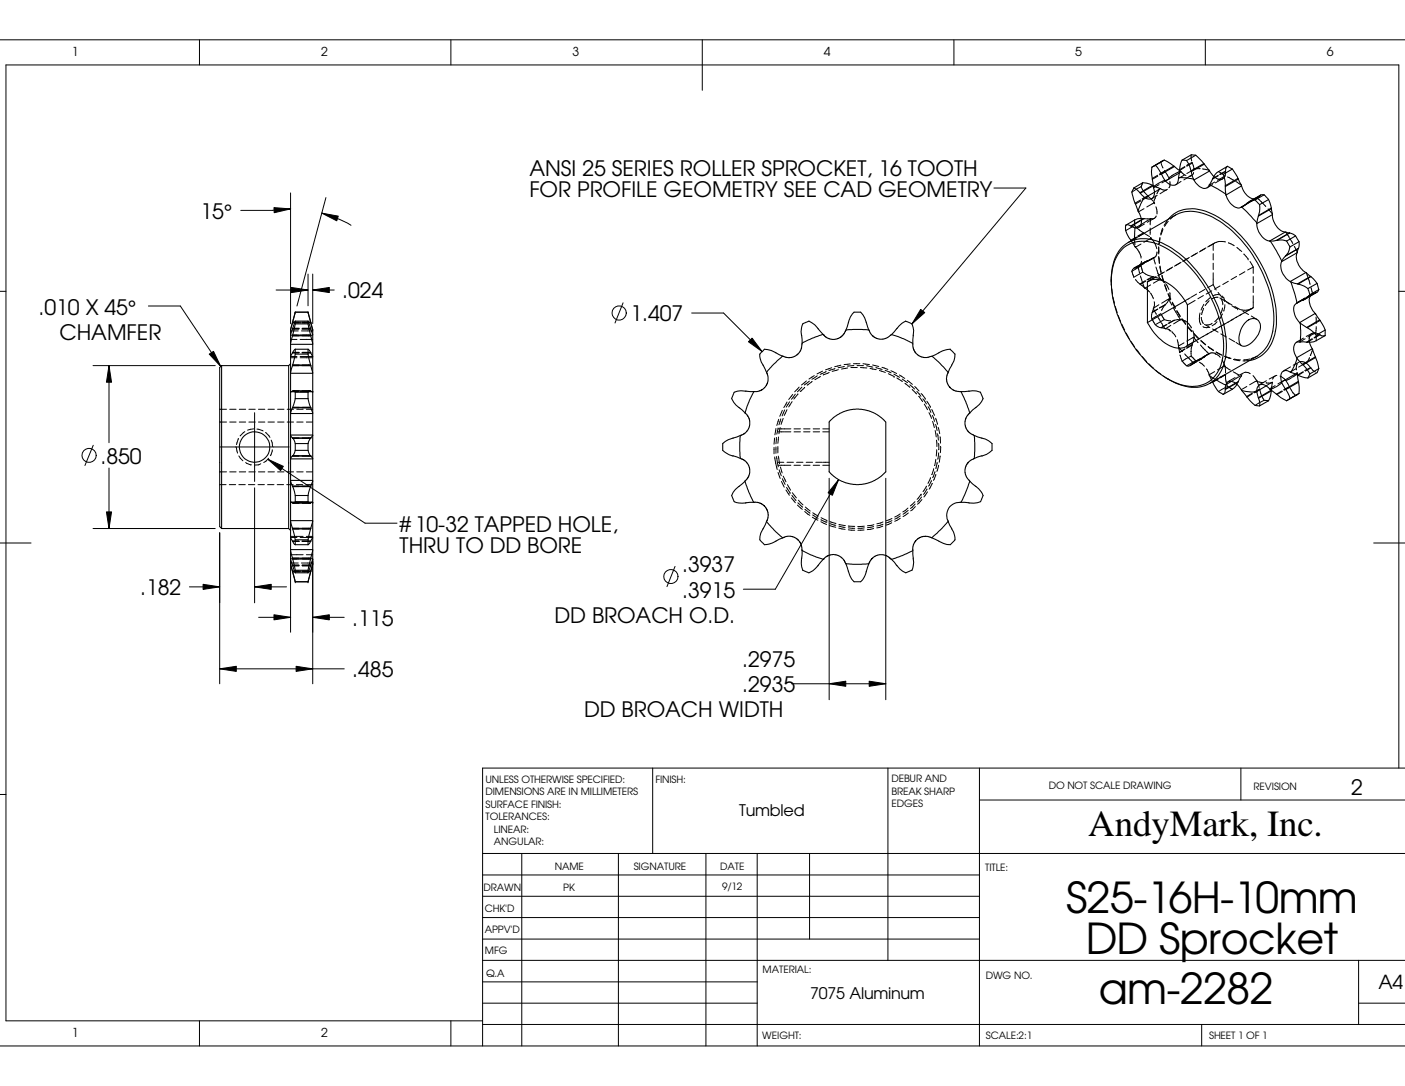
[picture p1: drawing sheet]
<svg xmlns="http://www.w3.org/2000/svg" width="279mm" height="216mm" viewBox="0 0 279 216" stroke-linecap="round" stroke-linejoin="round" font-family="sans-serif">
<g fill="none" stroke="#000" stroke-width=".2">
<path d="M-.1 7.9h279.5M39.7 7.9v5M89.7 7.9v5M139.7 7.9v10M189.7 7.9v5M239.7 7.9v5M57.8 38.4v25.9M64.8 39.3l-5.7 21.5M197.7 37.4h6.3l-22.6 27M226.8 39.8l-1.1 .6M226.9 37.1l.6 1.1 .8 .7M226.9 37.1l-1.8 1.1"/>
<path d="M226.9 39.9l-1.1 .7M227.2 36.3l-.3 .8M228.3 38.9l-1.2 .6M228.3 38.9l.1 .2M228.4 39.1l.9 .9M228.4 39.1l-1.2 .6M229.5 37l1.2 .5M229.8 38.9l-.3 1.4M230.1 38.8l-1 .7M230.2 34.8l-1 .7M230.3 35l-1.1 .6M230.5 36.7l-1.1 .6"/>
<path d="M230.7 37.5h.1M230.7 37.5l-.7 1M230.8 37.5l-1.2 .7M230.8 37.5l.5 .3h.7M230.8 32.2l-1.7 1M230.8 32.2l.5 1.2M231.2 32l-.4 .2M231.6 33.9l.1 .3M231.6 34l-1.1 .6M231.7 34.2l.7 1M231.7 34.2l-1.1 .6M232.2 37.6l-1.5 .9"/>
<path d="M232.6 36.1l.1 .1a1.13 1.13 0 0 1-.2 1.1M233.5 34.6l-1 .7v.3l-1.4 .8M234.7 34l1.1 .9M234.7 34l-1.1 .6M234.9 34.2l-.4 .2M234.9 36.1l-1.1 .6M235.5 34.8l-1.1 .7M235.6 33.2l-1 .7 .1 .1M235.6 33.1l-1 .6M236.9 30.8l.1 1.2M236.9 34.9l-1.5 .9M237.1 32.4l.3 1.1"/>
<path d="M237.1 32.4l-1.1 .7M237.1 32.4l-.1-.1-1 .6M237.4 34.3a.86 .86 0 0 1-.9 .8M237.4 33.5h1.3M237.4 33.5v.2l-1.4 .8M239.1 33.6l1.3 .2M241.1 36.7l-1.1 .6M241.4 35.1l1.1 .5M241.6 36.2l-1.1 .6M242.2 35l-1.1 .6M242.3 34.8l-1.1 .7M242.5 35.6h.1"/>
<path d="M243.1 35.6h-.6M243.1 35.6l-1.4 .8M243.5 35.1l-1.4 .8M243.5 35.1l-.4 .5M243.7 34l-1.1 .6M243.7 34l-.2 1.1M243.7 34.1l-1.1 .6M244.1 33.1l-.3 .4-.1 .5M244.1 35.2l1.1 .6M245.2 35.8h.1M245.7 36.1l1.1 .7M249 39.8l-1.1 .7"/>
<path d="M249 39.8l-1 .6M249.6 39.5l-.2 .1M249.9 39.5l-.4 .1M249.9 39.4l.5 .3 1.3 1.4M249.9 39.4l-1.1 .6M249.9 39.4l-.6 .1M250.5 38.9l-1.2 .7M250.7 38.8l-.4 .4-3.5 2M-.1 57.9h1.3M54.5 41.3l3.3 .2-3.3 .8zM54.9 57.7h6.4M57.8 41.5l-3.6 .3h-6.3"/>
<path d="M58 57.1l3.3 .6-3.3 .5zM61.3 54.5v6.3M62.2 57.7l3.3-.6v1.1zM62.2 54.5v9.8M62.2 57.7h4.3M64 42.4l3.3 .6-.3 .9zM64 42.4a24.7 24.7 0 0 1 5.8 2.4M221 55.6v1.3M221 57.2l.2 1.3M221.3 59.1l.3 1.2M225 47.9l.8 1.2M225.1 53.9l.4 1.2 1.7-1"/>
<path d="M225.1 53.9l1.8-1 .3 1.2M225.6 43.7v1.1M225.6 47.5l.1 1.2M225.6 44.8l1.1 1 .8 .6M225.6 44.8l-1.7 1M225.7 53.3l-.5 .3-.1 .3M225.7 53.3h.1M225.8 49.1l.9 1.2 .2 1M225.8 55.5l.9 1M226 47.1l-1.1 .7M226.1 47.2l-1.1 .7M226.3 53l.3 1.3"/>
<path d="M226.3 53l-.5 .3M226.6 52.7l-1.1 .6M226.7 56.5h.1M226.8 54.9l.8 2.3M226.8 56.5l.8 .7M226.8 52.6l-1.1 .7M226.9 52.6l-1.1 .7M226.9 48.5l-1.1 .6M226.9 43.4h.5M227 51.9a1.19 1.19 0 0 1-.7 1.1M227.2 54.1l1.1 .6 .9 .3M227.3 52.3l-.1 .2"/>
<path d="M227.4 52.3l-.3 .1M227.4 43.4l.1 .1M227.4 46.3l-1.1 .6M227.4 43.4l-.4 .3M227.5 52.3l-1.3 .8M227.5 52.3l-.3 .1M227.5 41.5l-1.1 .6M227.5 43.5h1.3M227.5 46.4l1.1 .6M227.5 46.4l-1.1 .6M227.5 43.5l-.5 .3M227.6 57.2l.1 .1"/>
<path d="M227.6 44.5l-1.1 .7M227.6 52.3l-1.1 .7M227.7 57.3l.9 .8M227.8 52l-.5 .3M227.8 55.8l-1.1 .7M227.8 52l-1.2 .6M227.9 55.9l-1.1 .6M228.3 51.8l-.9 .5M228.4 51.8l-.9 .5M228.4 51.8l-.6 .2M228.7 45.3v1.3M228.8 58.3l.6 1.1"/>
<path d="M228.8 43.5h.1M228.8 43.5l-.1 1.2M228.8 47.2l.1 .2M228.8 56.6l-1.1 .7M228.9 47.4l.7 .8 .4 1.2M228.9 43.5l-2 1.2M228.9 47.4l-1.4 .8M229.1 51.4l-1.1 .6M229.2 55h.2M229.2 55l-1.1 .6M229.2 51.4l-1.4 .8M229.4 55l1.1 .4"/>
<path d="M229.4 55l-1.2 .6M229.4 51.3l-1 .5M229.4 51.3l.3 1.2M229.5 40.3l.1 .2M229.5 40.3l-1.5 .8M229.5 60l.1 .7-.2 .6M229.5 51.2l-.1 .1M229.6 43.4l-.7 .1M229.6 43.4l-1.5 .8M229.7 55.1l-1.1 .6M229.9 41.1l.2 1.2M229.9 53.1l.9 2.4"/>
<path d="M229.9 55l-1.5 .8M229.9 42.9l-.3 .5M230.1 42.3h.1M230.1 50.1l-.2 .8-1 .6M230.4 51l.1 1.2M230.4 49.1v1.4M230.5 51.4v1M230.5 48.4h.1M230.5 48.4v.2M230.6 53l.3 1.3M230.7 52.9l.2 1.2M230.7 47.2l-.2 1.2"/>
<path d="M230.7 47.4l-.2 1M230.8 55.5h.1M230.8 55.5l.9 .8M230.8 55.5l-1.4 .8M231.1 54.7l.3 1.4M231.1 54.9l.1 .6M231.2 45.4l-.4 1.2M231.3 45.6l-.5 1.1M231.6 54.1l-1.3 .7M231.6 56.6l.4 1.1M231.6 56.7l.4 1.2M231.9 56.5l.6 1.1"/>
<path d="M232.2 43.7l-.7 1.1M232.3 58.3l.5 1.2M232.3 58.5l.5 1.1M232.3 44l-.7 1M232.5 59.6l-.8 1M232.5 59.6l.5 1.1M232.5 59.4v.2M232.5 59.4l-1.5 .9M232.6 58.2l.1 .8-.2 .4M232.7 43.5h.1M233 53.3l-1.1 .6M233.2 53.1l-1.1 .6"/>
<path d="M233.8 42.8l-1 .7M234.7 52.3l-1.1 .6M234.9 52.2l-1.1 .6M236.3 51.4l-1.1 .6M236.5 51.2l-1.1 .6M236.7 59.2l-1 .6M237.7 59.7l-1.6 .9M238 58.5l-1.1 .6M238.2 50.2l-1.3 .8M239.3 58.8l-1.1 .6M239.6 49.4l-1.1 .7M239.6 57.5l-1.1 .7"/>
<path d="M239.8 49.3l-1.1 .6M240.5 59.8l-.9 .9M240.7 59.1l-.9 .9M241 57.8l-1.1 .7M241.3 48.5l-1.1 .6M241.3 56.6l-1.1 .6M241.3 48.5v1.3M241.3 50.4v1.3M241.3 52.3v1.3M241.3 54.2v2.4M241.3 56.6l.6 1.1M241.5 48.3l-1.1 .7"/>
<path d="M242.2 59.1h-.6l-.6 .3M242.2 58.2l.8 .9M242.4 48l-1.1 .5M242.4 48l1.3 .1M242.4 58.6l-1.2 .2M242.6 59.2l1 .7M242.6 56.9l-1.1 .6M242.8 59.4l.3 .7 .1 .5M243 58.8l.4 .4 .1 .7M243 59.1l.1 .1M243.5 59.6l.4 .4M243.9 60l.6 .5"/>
<path d="M243.9 60l1.1 .6M244.3 55.9l-1.1 .7M244.3 48.3l1.1 .6M245.9 54.9l-1.1 .7M246 49.2l.9 .8M247.4 50.5l.8 1M247.6 54l-1.1 .7M248.2 51.5h.1M248.2 40.3l-1 .7M248.6 52l.6 1.1M249.2 53.1l-1.1 .6M249.2 53.1v1.3"/>
<path d="M249.2 55v1.3M249.2 56.9v1.3M249.2 58.8v2.4M252.2 41.5l.8 1M255.7 46.1l.7 1.1M256.5 47.3l.6 1.1M257.4 49l.6 1.1M259.2 59.4l-1.4 .9M259.5 59.3l-1.4 .8M259.6 59.2l-1.1 .7M259.8 54.3l.4 1M260.1 59.1l-1.1 .6"/>
<path d="M260.2 55.3h.1M260.2 59l-1.1 .7M260.2 55.3l.3 1.3M260.7 57.1l.3 1.3M260.9 58.5l-1.1 .6M260.9 58.5l-.4 .4M261 58.4l-.1 .1M261.2 58.3l-1.4 .8M261.6 58.2l-1.2 .6M261.6 58.2l-.6 .2M261.6 58.2h.1M261.6 58.2l-1.1 .6"/>
<path d="M261.9 58.1l-.3 .1M278.2 57.9h1.2M18.5 72.7h24.3M21.7 72.7l.5 3.3h-1zM21.7 72.7v15.3M29.5 60.8h6.4l8 12.1M41.6 70.4l.9-.6 1.4 3.1zM57.8 77.9h1.5M57.8 70.9h1.3M57.8 66.6h1.7M57.8 71.1h1.3M57.8 67.5h1.3"/>
<path d="M58 65.8h1.3M58.2 72.7h1.2M58.2 77.8h1.3M58.2 70.1h1.2M58.2 65.4h1.2M58.2 64.2h1.7M58.2 66.8h1.2M58.2 70.1h1.3M58.2 65.3h1.3M58.2 64.1h1.7M58.2 72.6h1.3M58.4 77.7h.1"/>
<path d="M59.7 77.9h2.5M59.7 70.9h2.5M59.7 66.6h2.5M59.7 71.1h2.5M59.7 67.5h2.5M59.9 65.8h2M60.1 72.7h1.7M60.1 77.8h1.7M60.1 70.1h1.7M60.1 65.4h1.7M60.1 64.1h1.7M60.1 64.2h1.7"/>
<path d="M60.1 66.8h1.7M60.1 65.3h1.7M60.1 72.6h1.7M123.9 60.2l-1.6 4M137.5 62.2h6.4l7.7 7.7M148.8 67.9l.8-.7 2 2.7zM156.5 79.9l-.6 1.1M157 79.9l-.7 1M157.5 79.8l-.7 1.1M157.6 78.4l-.8 1M158.2 78.4l-.8 1M158.7 78.3l-.8 1"/>
<path d="M158.9 77l-.9 .9M159.5 77l-.9 .9M160 77l-.9 .9M160.4 75.7l-1 .8M161 75.8l-1.1 .7M161.5 75.8l-1 .8M161.9 74.7l-1 .7M162.5 74.7l-1 .7M163.2 74.8l-1.1 .7M163.6 73.8l-1.1 .5M164.3 73.9l-1.2 .5M164.9 74l-1.2 .5"/>
<path d="M165.4 73.1l-1.2 .4M166 73.3l-1.2 .4M166.7 73.5l-1.2 .3M167.2 72.6l-1.2 .3M167.9 72.9l-1.2 .2M168.6 73.2l-1.3 .2M169.1 72.3l-1.2 .2M169.2 73.1h1.3M169.7 72.3h1.3M169.8 72.7l-1.3 .1M170.4 72.7h1.3M171.1 73.1l1.3 .1"/>
<path d="M171.6 72.3l1.3 .2M172.3 72.7l1.3 .3M173 73.2l1.2 .3M173.5 72.6l1.3 .3M174.2 73.1l1.2 .3M174.9 73.7l1.2 .3M175.4 73l1.2 .4M176 73.6l1.2 .5M176.7 74.3l1.1 .5M177.2 73.7l1.1 .6M177.8 74.4l1.1 .6M177.8 74.8h.1"/>
<path d="M178.4 75.1l1.1 .7M178.9 74.5l1 .7M179.4 75.4l1.1 .7M180 76.2l.9 .8M180.4 75.6l1 .8M180.9 76.5l1 .8M181.4 77.4l.9 .9M181.9 76.8l.9 .9M182.3 77.8l.8 1M182.7 78.8l.8 1M183.1 61.5l.8 .6-2.5 2.3zM183.2 78.2l.8 1"/>
<path d="M183.5 79.3l.7 1M184 79.2h.1M184.3 79.8l.7 1M221.8 60.9l.4 1.2M222.4 62.7l.4 1.2M223.1 64.5l.5 1.1M223.9 66.2l.6 1.1M224.9 67.9l.7 1M226 69.4l.7 1M227.2 70.9l.8 1M228 71.9h.1M228.4 72.3l1 .9"/>
<path d="M229.1 63.4l.6 1.1M229.1 62.1l-.1 .8 .1 .5M229.2 62.1l1-.6zM229.4 61.4l.6 1.1M229.4 61.3h.1M229.4 61.4l-.2 .7M229.4 61.3v.1M229.8 73.6l1 .8M230.3 63l.6 1.1M230.5 60.6l-1.1 .7M230.8 62.4l-1.7 1M230.9 62.4l.6 1.1"/>
<path d="M230.9 65.2h.1M231 64.2l.6 1.1M231 65.2l.6 .1M231.4 74.8l1.1 .6M231.5 63.5l-1.8 1.1 .6 .3 .6 .3M231.5 63.5l1.2 .3M231.6 60.7l-1.1 .6M231.6 65.3l.2 .1M231.6 60.7l-.6 1M231.7 60.6l-.1 .1M231.7 60.6l-1.1 .6M231.8 65.4l.7 .2"/>
<path d="M232 64.5l-1.1 .7M232.1 64.5l-1.1 .7M232.5 65.6h.1M232.5 65.6l.4 .2M232.8 64.7l-1 .7M233 66l.8 1M233.1 60.2l.6 1.1M233.1 60.1l.6 1.1M233.3 61.2l.7 1.1M233.4 63.7l-1.1 .6M233.6 63.7h-.2M233.6 63.7l-1.2 .6"/>
<path d="M234 61.7l.7 1.1M234 61.9l.7 1M234.1 62.4l.6 1.1M234.1 67.5l.3 1.3M234.4 69l.8 .9M234.4 68.8v.2M234.4 69l.2 1M234.7 70.6l.4 1.2M234.9 63.5l.7 .3M234.9 63.5l-1.5 .9M234.9 63.5l-1.3 .2M235 63.3l.8 1"/>
<path d="M235.1 63.5l.7 1M235.1 71.8l.8 .9M235.5 68.2l-1.1 .6M235.6 70.4l1.3 1.4 .4 .3h.1M235.6 69.4l-1 .6M235.6 63.8h.1M235.6 69.3l-1 .7M235.7 63.8l.3 .2M236.2 64.9l.8 .9M236.2 65l.8 1M236.2 64.2l.7 1M236.9 70.8l-1.8 1"/>
<path d="M236.9 70.8l.9 .9M237 68.2l-1.1 .7M237.1 68.6l-.2 .6v1.6M237.1 68.6l-1.1 .7M237.1 68.5v.1M237.1 68.5l-1.1 .6M237.2 65.7l.2 1.5M237.4 66.3l.9 .9M237.4 66.4l.9 1M237.4 67l-1.4 .8M237.4 67.2l-.3 1.2M237.4 67.2l.9 .9"/>
<path d="M237.7 72.1l-1.1 .6M237.8 71.7l-1.8 1a.88 .88 0 0 0 1.1-.4l.3-.3M238 71.9l-.6 .2M238 71.8l-1.1 .7M238.5 72l1 .8M238.5 71.4l-1.1 .7M238.6 67.3l-2.5 1.4M238.6 62.2a3.3 3.3 0 0 0 .2 2.3M238.7 68.6l1.7 1.7M238.8 67.6l.9 .9M238.8 67.8l1 .8M238.9 63.2l.4 1.1"/>
<path d="M238.9 63.1v.1M238.9 71.4l-1.1 .6M238.9 71.2l-1.4 .9M239 71.3l-1.2 .4M239.2 64.9l.7 .3 .6-.1M239.4 61.3l-.5 1.2M239.4 71l-1.1 .7M239.4 60.5l-.6 1.1M239.5 71l-1.2 .6M239.5 71l-.1 .1M239.5 64.5l1.1 .6M239.9 73.3l.6 1.2"/>
<path d="M240.2 68.9l1.1 .7M240.3 69l1 .7M240.3 66.3l-2.1 1.2M240.4 70.3l-.9 .7M240.5 74.5a1.4 1.4 0 0 0 1.1 .9M240.5 74.5v.1M240.5 70.3h.1M240.5 74.7l.6 1.2M240.5 70.3h-.1M240.6 70.2l-1.5 .9M241 64.3l-.4 .2-.7 .1M241.1 75.9h.1"/>
<path d="M241.1 65.4l1.1 .6M241.6 73.9l-1.1 .6M241.7 70.3h.1M241.7 70.3l-.7-.2-.8 .3M241.7 70.3l1 .7M241.8 70l1.1 .6M241.9 70l.2 .1M241.9 70l1.1 .6M241.9 65.4l-2 1.1M242 64l-1 .8M242.2 75.3l-1.1 .6M242.3 75.4l-1.1 .6"/>
<path d="M242.4 62.9l-.8 1M242.6 75l1.1-.6 .1 1.2 .3 1.2M242.8 66.4l1.1 .6M243 71.5l.5 1.2M243.1 62.4l-.7 1.1M243.1 61.2l-.4 1.2M243.3 61.8h.1M243.5 70.8l1.2 .5M243.5 72.7l.1 .2M243.5 72.7l-1.4 .8M243.6 70.8l1.2 .4M243.6 72.9h.1"/>
<path d="M243.6 60.6l-.2 1.2M243.6 72.9l.1 1.2M243.6 72.9l1.1 .7M243.7 74.5l-1.1 .6M244.1 76.8l1 .6M244.1 76.8l-1.8 1.1M244.3 64l-2.8 1.6M244.4 67.3l1.1 .6M245 60.8l1.1 .6M245.2 63.5l-1.1 .6M245.2 73.9l1.1 .6M245.3 71.5l1.2 .2"/>
<path d="M245.4 71.4l1.3 .1M245.5 60.9l1.1 .7M245.6 75.1l-1.4 .8M245.8 68.1l1 .6M246.1 61.4h.1M246.2 76l-.2 .4M246.2 76l-.4 .2M246.3 75.9l-.1 .1M246.3 75.9l-.6 .3M246.7 61.6h1.3M246.9 74.6l-2 1.2M246.9 74.6l-.6 1.3"/>
<path d="M247 74.4l-.1 .2M247.2 61.9l1.1 .6M247.3 74.1l-1.1 .6M247.4 74l.8 .1 .4 .2M247.9 76.8l-1.1 .7M248.5 71.7l-1.3 .1M248.6 71.4l-1.3 .1M248.8 62.8l1.1 .7M248.9 61.3l-4.1 2.4M249 78.2l-1.1 .6M249 78.3l-1 .7M249.2 74.7l.7 1"/>
<path d="M249.2 61.2l-1.1 .6M249.2 61.2l-1.2 .4M249.9 75.7l.1 .2M249.9 75.7h.1M249.9 75.7l-1.4 .8M250 70.8l-1.2 .5M250 75.9l1.2 .2M250 75.9l.4 1.1M250.5 77.5l.4 1.2 .5 .9M250.5 77.5v-.2l-1.2 .6M250.5 77.5l-1.1 .6M251.4 79.6l-1.8 1"/>
<path d="M251.4 79.6l.9 .1M251.8 76.1l1.2 .1v-.2l-1.2 .7M251.8 75.7l-1.4 .8M253 76.3l-.2 1.3M253.5 74.8l-1.1 .6M253.6 76.7l-1.1 .6M253.9 74.6h-.1a1.02 1.02 0 0 0-.7 .8M254.6 74.8l1 .7M254.9 77.7l-1.1 .7M255 77.8l-1 .6M255.6 75.5h.1M255.6 75.5l-1.5 .8"/>
<path d="M255.6 75.5l.1 .1M255.7 75.6l.6 1.1M256.4 77l-1 .6M256.5 77l.6 1.1 .5 .5M256.5 77l-.1-.1-1.1 .6M256.6 72.9l-1.4 .9M256.8 75.1l-1.1 .5M257.6 78.6l-1.7 1.1M257.7 73.3l-1.1 .7M258 74.3l-.1-.2-.3 .3M258 72.3l-.2 1.2M258 74.3l-1.1 .7"/>
<path d="M258 78.4l-.4 .2M258.3 72l-1.1 .6M258.4 71.9h.7l.6 .3M259.1 73.9l-1.1 .6v-.2M259.2 74l-1.1 .6M259.2 67.2l-1.4 .9M259.5 67.4l-1.1 .6M259.7 72.2h.1M259.7 72.2l-1.5 .8M259.8 72.2l.8 .9M260.4 71.1l-.6 1.1M260.4 68h.1"/>
<path d="M260.5 66.8l-.2 .5 .1 .7M260.6 73.1l-1.1 .6M260.6 73.1l.1 .1M260.7 73.2l.9 .8M260.7 73.2l-1.1 .6M260.9 67.4l-1.1 .6M260.9 66.3l-.4 .4M260.9 66.3l-1.1 .6M261 69.5l-.4 1.2M261.1 67.4l-1.1 .6M261.5 66.2h.2M261.5 66.2l-1.4 .8"/>
<path d="M261.5 66.2l-.6 .1M261.7 66.2l.8 .4M261.7 63v1.3M261.7 64.9v1.3M262.4 66.5l-1.1 .6M262.5 66.6l.3 .2 .7-.1M262.5 66.5l-1.1 .7M18.5 88.5l-1.6 4M21.7 93v12.1M43.7 83.9h1.3M43.7 93.8h1.3M43.7 81.4h1.3"/>
<path d="M43.7 96.4h1.3M43.8 88.9h13.7M45.6 96.4h1.3M45.7 83.9h1.2M45.7 93.8h1.2M45.7 81.4h1.2M47 88.9l.2 1.2M47.4 87.2l-.4 1.2M47.5 96.4h1.3M47.5 90.6l.8 1M47.6 83.9h1.3M47.6 93.8h1.3"/>
<path d="M47.6 81.4h1.3M48.7 85.8l-.9 .9M48.9 91.9l1.1 .5M49.4 96.4h1.3M49.5 83.9h1.3M49.5 93.8h1.3M49.5 81.4h1.3M50.5 85.3l-1.3 .2M50.6 82v13.7M50.6 97v22.8M51.1 85.3l1.2 .4M51.3 96.4h1.3"/>
<path d="M51.4 83.9h1.3M51.4 93.8h1.3M51.4 81.4h1.3M51.9 92.2l-.5 .2-.8 .1M52.8 86l.9 1M53.2 96.4h1.3M53.3 91.3l3 1.4-.5 .9zM53.3 83.9h1.3M53.3 93.8h1.3M53.3 81.4h1.3M53.3 91.3l19.3 12.7h6.4M53.4 91.1l-.9 .8"/>
<path d="M53.9 87.5l.2 .6 .1 .7M54.1 89.4l-.3 1.2M55.1 96.4h1.3M55.2 83.9h1.3M55.2 93.8h1.3M55.2 81.4h1.3M57 96.4h1.3M57.1 83.9h1.3M57.1 93.8h1.3M57.1 81.4h1.3M57.8 99.9h4.4M58.2 99.9h1.2"/>
<path d="M58.2 81.1h1.2M58.2 96.6h1.2M58.2 90.6h1.3M58.2 87.1h1.3M58.2 100h1.3M58.2 81h1.3M58.2 96.7h1.3M58.9 96.4h1.3M59 83.9h1.3M59 93.8h1.3M59 81.4h1.3M60.1 99.9h1.7"/>
<path d="M60.1 81.1h1.7M60.1 96.6h1.7M60.1 90.6h1.7M60.1 87.1h1.7M60.1 100h1.7M60.1 81h1.7M60.1 96.7h1.7M60.8 96.4h1.4M60.9 83.9h1.3M60.9 93.8h1.3M60.9 81.4h1.3M153.9 88.9v1.3"/>
<path d="M154 87.1l-.1 1.2M154.1 90.8l.5 2.5M154.3 85.2l-.2 1.2M154.3 88.9v1.2M154.4 90.8l.4 2M154.4 87l-.1 1.2M154.6 85.9h1.3M154.6 91.9h1.3M154.7 88.8v1.2M154.7 93.9l.5 1.2M154.7 85.1l-.2 1.2M154.7 92.5h2.6"/>
<path d="M154.7 85.3h2.6M154.8 90.7l.2 1.5M154.8 86.9l-.1 1.2M154.9 83.4l-.4 1.2M154.9 93.4l.5 1.2M155.2 85l-.3 1.2M155.2 92.8l.3 1.2M155.3 83.3l-.4 1.2M155.4 95.7l.6 1.2M155.6 81.6l-.5 1.2M155.6 95.2l.5 1.1M155.7 83.2l-.4 1.2"/>
<path d="M155.7 94.7l.6 1.1M156 85.9h1.3M156 81.5l-.5 1.2M156.3 97.4l.7 1.1M156.4 96.9l.7 1.1M156.5 81.4l-.5 1.2M156.5 91.9h1.3M156.6 96.4l.6 1.1M157.1 98h.1M157.4 99l.8 .9M157.5 98.5l.8 1M157.6 98l.8 1"/>
<path d="M157.9 92.5h1.3M157.9 85.9h1.3M157.9 85.3h1.3M158.4 91.9h1.3M158.7 99.9l.9 .9M158.8 99.4l.9 1M159.8 92.5h1.3M159.8 85.9h1.3M159.8 85.3h1.3M160.3 91.9h1.3M161.7 92.5h1.3M161.7 85.9h1.3"/>
<path d="M161.7 85.3h1.3M162.2 91.9h1.3M163.6 92.5h1.3M163.6 85.9h1.3M163.6 91.9h1.3M163.6 85.3h1.3M164.9 95.1v44M166.8 95.4l-1.3 3.1-.8-.5zM166.8 95.4l-12.6 21.7h-6.4M176.1 95.1v44M181.9 99.7l-.9 .9M183.2 98.3h.1"/>
<path d="M183.2 98.3l-.8 1M183.3 98.8l-.8 1M183.3 99.3l-.8 .9M183.8 80.3l.6 1.1M184.2 96.6l-.6 1.1M184.3 97.2l-.7 1.1M184.4 97.8l-.7 1M184.6 80.9l.5 1.1M184.7 82l.6 1.2M185 80.8h.1M185 95l-.5 1.1M185.2 95.5l-.5 1.1"/>
<path d="M185.3 81.4l.5 1.1M185.4 96.1l-.6 1.1M185.4 82.6l.4 1.2M185.5 83.8l.3 1.2M185.7 93.2l-.4 1.2M185.8 82.5h.1M185.9 93.8l-.4 1.2M186 85.6l.2 1.3M186.1 83.1l.3 1.2M186.1 84.4l.3 1.2M186.1 94.4l-.5 1.1M186.1 91.3l-.3 1.2"/>
<path d="M186.2 87.5l.1 1.3M186.3 89.4l-.1 1.3M186.4 91.9l-.3 1.2M186.4 86.2l.2 1.3M186.6 85l.3 1.2M186.6 92.5l-.3 1.2M186.6 90l-.1 1.3M186.6 88.1v1.3M186.9 90.6l-.1 1.3M186.9 86.8l.1 1.3M187 88.7v1.3M0 107.9h6.2"/>
<path d="M18.5 105.1h24.3M21.2 101.8h1l-.5 3.3zM37.7 116.7h6M40.4 116.2l3.3 .5-3.3 .5zM43.7 105.9v30M50.6 116.7l3.3-.5v1zM50.6 116.7h6.4M57.8 106.8h1.3M57.8 111.1h1.3M57.8 106.6h2.5M57.8 110.3h2.5M57.8 111.5v14.2"/>
<path d="M58 111.9h1.3M58.2 105h1.2M58.2 107.6h1.2M58.2 112.4h1.2M58.2 113.5h1.6M58.2 111h1.2M58.2 107.7h1.3M58.2 112.5h1.3M58.2 113.7h1.7M58.2 111.1h1.3M58.2 105.2h1.3M59.7 106.8h2.5"/>
<path d="M59.7 111.1h2.5M59.9 111.9h2M60.1 105h1.7M60.1 107.6h1.7M60.1 112.4h1.7M60.1 113.5h1.7M60.1 113.7h1.7M60.1 111h1.7M60.1 107.7h1.7M60.1 112.5h1.7M60.1 111.1h1.7M60.1 105.2h1.7"/>
<path d="M60.9 106.6h1.3M60.9 110.3h1.3M61.6 100h.1M62.2 111.1v24.8M134.2 112.6l-1.6 4M158.6 100.4l1 .9M160 101.7l1 .7M160.1 101.3l1 .7M160.1 100.8l1 .8M161.5 102.8l1.1 .6M161.6 102.4l1.1 .6M161.6 101.9l1.1 .7"/>
<path d="M163.2 103.7l1.2 .6M163.2 103.3l1.2 .5M163.3 102.9l1.1 .6M164.4 103.5h.1M165 104.5l1.2 .3M165 104.1l1.2 .3M165 103.7l1.2 .4M166.8 105l1.3 .2M166.8 104.6l1.3 .3M166.8 104.3l1.3 .2M168.7 105.3l1.3 .1M168.7 104.9l1.3 .1"/>
<path d="M168.7 104.6h1.3M171.8 105.4h-1.2M171.9 104.9l-1.3 .1M171.9 104.6h-1.3M173.7 105.1l-1.2 .2M173.7 104.7l-1.2 .2M173.8 104.3l-1.3 .2M175.6 104.6l-1.2 .3M175.6 104.2l-1.2 .4M175.6 103.8l-1.2 .3M177.3 103.9l-1.1 .5M177.4 103.5l-1.2 .5"/>
<path d="M177.4 103.1l-1.2 .4M179 103l-1.1 .6M179 102.6l-1.1 .6M179 102.2l-1.1 .6M180.6 101l-1.1 .8M180.6 101.5l-1 .7M180.6 102l-1 .7M182 100.2l-.9 .9M182 100.7l-.9 .9M273.2 107.9h6.2M43.7 133l3.3-.5v1zM43.7 133h24.8"/>
<path d="M51.4 122.7h6.4M54.5 122.2l3.3 .5-3.3 .5zM58.9 132.5l3.3 .5-3.3 .5zM62.2 122.7l3.3-.5v1zM62.2 122.7h6.3M157.4 135.9h18.7M164.9 135.9l3.3-.5v1zM172.8 135.4l3.3 .5-3.3 .5zM-.1 157.9h1.3M129.8 152.7v17M176.6 152.7v38.2M194.8 152.7v55.2"/>
<path d="M194.8 159h84.6M246.8 152.7v6.3M278.2 152.7v-139.8h-277v190h94.8M279.4 152.7h-183.4v55.2M96 169.7h183.4M96 178.2h98.8M96 173.9h98.8M103.8 169.7v38.2M123 169.7v38.2M140.4 169.7v38.2M150.6 169.7v38.2M161 169.7v17"/>
<path d="M96 186.7h98.8M96 182.4h98.8M96 199.4h54.6M96 195.2h54.6M96 190.9h183.4M270.2 199.4h9.2M270.2 190.9v12.8M0 207.9h279.4M39.7 202.9v5M89.7 202.9v5M96 203.7h183.4M239 203.7v4.2"/>
<circle cx="123.1" cy="62.2" r="1.41"/>
<circle cx="17.7" cy="90.5" r="1.4"/>
<circle cx="133.4" cy="114.6" r="1.4"/>
</g>
<g fill="none" stroke="#000" stroke-width=".21">
<path d="M225.5 37.4l-.1 .2a1.27 1.27 0 0 0-.1 1.5l1 2.9M225.5 37.4l1.2 .9M226.7 38.3l.1 .1M226.8 38.4l.8 .8M227.6 39.2l-.7 1.3-.6 1.5M227.6 39.2l.1 .1M229.2 36.8l-1.2-.4-.8-.1-1.7 1.1M229.2 36.8l.2 .1-2.6 1.5M229.2 36.8l-2.5 1.5M229.4 37.2v.1a1.63 1.63 0 0 1-.7 2.3l-.5-.1-.5-.2M229.6 38.2l-1.9 1.1M229.7 32.9l-.5 .3a9.1 9.1 0 0 0 .2 4"/>
<path d="M229.7 32.9l1.2 1.6M230.9 34.5l.1 .1M231 34.6l.6 1.3M231.5 31.8l1.9 1.2M231.5 31.8l-2.1 1.3M231.5 31.8l-1.8 1.1M231.6 35.9l-1.4 .7-.8 .6M231.6 35.9l.2 .1M233.4 33l-2.5 1.5M233.4 33l.2 .1M233.6 33.1l1 .8M233.6 33.1l-2.6 1.5"/>
<path d="M234.4 35.3v.1a1.19 1.19 0 0 1-.6 1.4 1.19 1.19 0 0 1-1.5-.4l-.5-.4M234.4 35.3h1.4l1.5 .3M234.5 34.4l-2.7 1.6M234.6 33.9l-.2 1.4M235.1 31.8l-.3 .7-.2 1.4M235.1 31.8l.9 .1M236 31.9l.6 1.2 .3 .9M236.9 34v.1M236.9 34.1l.4 1.5M237.3 35.6l.1 .2M237.4 35.8a2.44 2.44 0 0 0 2.4 1.6l.4-.2 .3-.5M237.8 30.9l1.6 1.6"/>
<path d="M237.8 30.9l-.9-.1-1.8 1M237.8 30.9l-1.8 1M239.4 32.5l-2.5 1.5M239.4 32.5l.1 .1M239.5 32.6l1 1.4M239.5 32.6l-2.6 1.5M240.5 36.7l3.3 1.9M240.5 34l.9 1.1M240.5 34l-3.1 1.8M242.3 34.1a3.6 3.6 0 0 0-1.5 2.1l-.3 .5M242.3 34.1l.9 .6M243.2 34.7l.4 1.3 .1 .9"/>
<path d="M243.7 37.1l.1 1.5M243.7 36.9v.2M243.8 38.6v.2M243.8 38.8a3.3 3.3 0 0 0 2.6 2.6l.4-.2M245.1 33.6l1.1 1.9M245.1 33.6l-1-.5-1.8 1M245.1 33.6l-1.9 1.1M246.2 35.5l-2.5 1.4M246.2 35.5l.1 .1M246.3 35.6l.6 1.4M246.3 35.6l-2.6 1.5M246.9 37a3.2 3.2 0 0 0 2.4 2.5"/>
<path d="M246.9 37l-3.1 1.8M249.6 39.8a3.2 3.2 0 0 0-2.2 1.1l-.5 .2M249.6 39.8l.9 .9M251.4 38.7l.9 1M251.4 38.7h-.6l-2.4 1.4M251.4 38.7l-1.8 1.1M252.3 39.7l.5 1.7M252.3 39.7l-1.8 1M221 55.9a8.8 8.8 0 0 1 2.8-7.3 6.7 6.7 0 0 1 6.7-.6 21.7 21.7 0 0 1 10.5 10.5 20.5 20.5 0 0 1 2.7 12.8 6.4 6.4 0 0 1-9.3 5.1l-2.2-1.1M223.1 49.6a6.6 6.6 0 0 1 7.6-.9 23.5 23.5 0 0 1 11.8 14.9 14.3 14.3 0 0 1-.1 10 6.1 6.1 0 0 1-7.8 2.8 20.7 20.7 0 0 1-10.6-9.9 20.4 20.4 0 0 1-2.9-12.7 7.8 7.8 0 0 1 2-4.2zM223.9 44.8a3.4 3.4 0 0 0 1.1 3.1M223.9 44.8l.2-.1 .8 .2"/>
<path d="M224.3 48.2l9.5-5.4a7.3 7.3 0 0 1 6.7 .1 23.8 23.8 0 0 1 11.5 13.5 16.3 16.3 0 0 1 .6 11.3 6.5 6.5 0 0 1-2.6 3.1l-9.5 5.4M224.9 44.9l.1 .1M225 45l.7 .3M225.7 45.3l-.1 2.2M225.7 45.3h.1M226.3 42l.1 .1a2.79 2.79 0 0 1 .3 2.9l-.9 .3M226.9 44.7l-1.1 .6M226.9 43.4l-.6 .1-.7 .2-1.7 1.1M227 43.8l-2 1.2M227 43.7l-2.1 1.2M228.2 56a3.7 3.7 0 0 1 4.4 .6 11.3 11.3 0 0 1 3.5 4v8.1a3.7 3.7 0 0 1-4.4-.5 11.6 11.6 0 0 1-3.5-4.1M228.2 56v8.1"/>
<path d="M228.7 55.8l-.5 .2M232.3 43.6a6.2 6.2 0 0 1 6.7-1.8 19.2 19.2 0 0 1 10.1 7.9 23.7 23.7 0 0 1 4.6 15.5 7.3 7.3 0 0 1-4.1 6.2l-1.1 .3M235.7 59.8l-7.5 4.3M246.9 41.1l-.1 .1M246.9 41.1l3 3.2M247.5 40.8l-.7 .4M249.9 44.3v.1M249.9 44.4a3.6 3.6 0 0 0 2.6 3.5M250.2 43l-.3 1.3M250.3 42.8l-.1 .2M250.5 40.7v1.3l-.2 .8M252.5 47.9h.1"/>
<path d="M252.6 47.9l2.3 4M252.8 41.5l.2 1.2M252.8 41.4l-2.5 1.4M252.8 41.5l-2.6 1.5M252.8 41.4v.1M253 42.7a3.6 3.6 0 0 0 2.6 3.4M253 42.7l-3.1 1.7M253.8 47.8l-1.2 .1M253.8 47.8h.2M254 47.8a2.91 2.91 0 0 1 1.9 .1M254.8 52a3.5 3.5 0 0 0 1.8 4M254.9 51.9l-.1 .1"/>
<path d="M255.6 46.1l.8 .2M255.6 46.1l-3.1 1.8M255.6 50.9l-.7 1M255.7 50.8l-.1 .1M255.9 47.9l.6 1.2M256.4 46.3l-2.6 1.5M256.4 46.3h.1M256.5 46.3l1.1 .6M256.5 46.3l-2.5 1.5M256.5 49.1l-.3 1.1-.5 .6M256.6 56h.1M256.7 56l1.2 4.2"/>
<path d="M256.7 56l1.3 .4M257.6 46.9l.7 1.1M257.6 46.9l-1.7 1M257.9 50.2a3.7 3.7 0 0 0 1.8 4M257.9 50.2l-3.1 1.8M258 56.4l.1 .1M258.1 56.5l1.3 .4 .7 .5M258.2 49.4l-.3 .8M258.2 49.4l-2.6 1.5M258.2 49.4l-2.5 1.4M258.2 49.4h.1M258.3 48l-.1 1.4"/>
<path d="M258.3 48l-1.8 1.1M258.5 59.9l-.6 .4M259.7 54.2l.9 .7M259.7 54.2l-3.1 1.8M260.1 57.4l.4 1.2M260.5 58.6a5.5 5.5 0 0 1-2.6 1.6M260.5 58.9a3.4 3.4 0 0 0 1 3.4M260.6 54.9l-2.6 1.5M260.6 54.9l.1 .1M260.7 55l1.2 1.3M260.7 55l-2.6 1.5M261.9 56.3l.4 1.3"/>
<path d="M261.9 56.3l-1.8 1.1M262.3 57.6l-.4 .5-2.3 1.3M262.3 57.6l-1.8 1M44.1 72.7l-.4 .4v31.6l.4 .4M44.1 72.7v32.4M44.1 72.7h13.3M57.4 72.7v32.4M57.8 77.9l.6-.2 .3 .3M57.8 77.9h.1M57.8 74.2v3.7M57.8 74v.2M57.8 68.2v.3"/>
<path d="M57.8 65.6v.2M57.8 77.9h.2M57.8 72.3l-.4 .4M57.8 65.8v2.4M57.8 68.5v5.5M57.8 77.9v4.2M57.8 74.2h4.4M57.8 68.5h4.4M57.8 65.8h.2M58.2 72.7l-.4 1.3M58.2 66.8l-.4 1.4M58.2 64.2l-.4 1.4"/>
<path d="M58.2 72.7h3.6M58.2 64.2h.4M58.2 66.8h3.6M58.2 64.1h.4M58.2 72.6v.1M58.2 72.6h3.6M58.2 66.6v.2M58.2 66.6h3.6M58.2 64.1v.1M58.4 77.7h3.2M58.7 79.2l-.5 1.8M58.7 69.4l-.9 1.4"/>
<path d="M58.7 70.4l-.5 2.2M58.7 63.8l-.9 2.7M58.7 64.4l-.5 2.2M58.7 62.1h.1M58.7 62.1l-.5 2M58.7 62.1l-.9 3.5M58.7 62.1h2.6M58.7 63.8v.6M58.7 69.4v1M58.7 78v1.2M58.7 79.2h2.6M58.7 78h2.6"/>
<path d="M58.7 70.4h2.6M58.7 69.4h2.6M58.7 64.4h2.6M58.7 63.8h2.6M61.3 79.2l.5 1.8M61.3 70.4l.5 2.2M61.3 69.4l.3 .3 .6 1.1M61.3 64.4l.5 2.2M61.3 63.8l.9 2.7M61.3 62.1l.5 2M61.3 62.1h.1M61.3 62.1l.9 3.5"/>
<path d="M61.3 63.8v.6M61.3 69.4v1M61.3 78v1.2M61.3 64.1h.5M61.4 64.2h.4M61.8 72.6v.1M61.8 66.6v.2M61.8 64.1v.1M61.8 72.7l.4 1.3M61.8 66.8l.4 1.4M61.8 64.2l.4 1.4M61.9 65.8h.3"/>
<path d="M62 77.9h.2M62.2 77.9l-.6-.2-.3 .3M62.2 77.9h.1M62.2 74.2v3.7M62.2 74v.2M62.2 68.2v.3M62.2 65.6v.2M62.2 65.8v2.4M62.2 68.5v5.5M62.2 77.9v4.2M149.9 77.9l-.9 1.7-.8 2.5M149.9 77.9l-1.5-.1a4 4 0 0 0-2.4 .2l-.5 1.2a5.2 5.2 0 0 0 2.1 2.3l.6 .6"/>
<path d="M149.9 77.9h.2M152.4 74l.3 .9v.8l-.3 .9-.4 .5-.6 .5-.8 .3h-.6M155.6 70.8l-2.1 1.9-1.1 1.3M155.9 70.9l-1.6-.8a4.4 4.4 0 0 0-2.3-.7l-.2 .3a1.31 1.31 0 0 0-.6 1.6l1.2 2.7M159.5 68.2l-.3 1.5-.7 .9-.7 .4-.8 .1-1.2-.2M163.7 66.5l-2.2 .7-2 1M163.9 66.6l-1.2-1.2a4.1 4.1 0 0 0-1.8-1.6l-.3 .2a1.36 1.36 0 0 0-1.2 1.2l-.1 .8 .2 2.2M168.2 65.6l-.8 1.2-1.2 .6h-1.2l-.7-.3-.5-.5M168.2 65.6l3.2-.1 1.4 .1 .1 .2M168.2 65.6l.5-1.4a3.9 3.9 0 0 1 1.1-2.1h1.4a10.2 10.2 0 0 1 1.6 3.5M172.9 65.7l.6 1.1 .8 .5 .6 .1 1.2-.1 1.2-.8M177.3 66.5l2.4 .9 1.8 .8"/>
<path d="M180.1 63.8l1.3 .6a4.6 4.6 0 0 1 .1 3.1l.1 1.6 .3 .8 .6 .7 1.2 .5 1.6-.3M180.1 63.8a6.1 6.1 0 0 0-2.3 2.2l-.5 .5M185.3 70.8l2.3 2.1 1 1.1M188.5 74.2l-.3 1.2 .2 .8 .4 .7 .9 .7 1.4 .3M188.6 74l-.1 .2M188.9 69.4l1 1a4.7 4.7 0 0 1-1.1 2.9l-.2 .7M189 69.4l-1.6 .4-2.1 1M191.1 77.9l1 2 .7 2.2M191.1 77.9l1.6-.1a3.6 3.6 0 0 1 2.3 .2M194.9 78l.6 1.2a4.9 4.9 0 0 1-2.1 2.3l-1.2 1.3-.3 .8v.8l.2 .6 .5 .9 1.2 .7M241.1 75.9a3.9 3.9 0 0 0 2.1 2.5M241.8 75.5l2 1"/>
<path d="M243.7 77.4a.84 .84 0 0 1-.5 1M243.7 77.3v.1M243.8 76.5l-.1 .8M243.8 76.5a1.08 1.08 0 0 1 1.9-.3l.7 .7 .5 .7M243.8 76.5h.1M244.9 75.8l-1.1 .7M245.7 76.2l-2 1.1M245.8 76.2l-2.1 1.2M246 76.4a4.2 4.2 0 0 1-2.8 2M246.9 77.6l1.9 .3h1.1M246.9 77.6a9.6 9.6 0 0 0 2.9 3l.7 .1M247.5 64.3a1.72 1.72 0 0 1 1.6-1 1.72 1.72 0 0 1 1.5 1.1 4.3 4.3 0 0 1-3.3 4.4 1.17 1.17 0 0 1-.9-1.4l.3-1.8z"/>
<path d="M249.9 77.8v.1M249.9 77.9l.3 1.2M250.2 79.1l.1 .1M250.3 79.2l.2 1v.5M251.8 76.7l-1.9 1.1M252.6 77.4l-.1-.1a1.87 1.87 0 0 0-2.2-.7l-.3 .6-.1 .6M252.6 77.4l2.1 1.6 1.2 .7 .6-.5M252.8 77.7l-.1 .9-.4 1.1-1.8 1M252.8 77.7v-.1l-2.6 1.5M252.8 77.7l-2.5 1.5M254.8 75.9l.1 .2M254.9 76.1l-1.1 .8-1.2 .5"/>
<path d="M254.9 76.1l.7 1.2M255.6 77.3l.1 .1M255.7 77.4l.6 1.2 .2 .6M256.7 74a1.18 1.18 0 0 0-1.5-.2 1.18 1.18 0 0 0-.5 1.5l.1 .6M256.7 74l1.3 .5M257.6 74.4l-2.8 1.5M257.9 71.1v.2M257.9 60.3a1.68 1.68 0 0 0-.4 2.3l.3 .6 .6 .9M257.9 71.3l-.3 1.1-.9 1.6M257.9 60.2v.1M257.9 71.3l1.1 1.1M258 74.5l1 .4 1.1 .2"/>
<path d="M258 74.5l.2 1.3M258.2 75.8l-2.6 1.5M258.2 75.8v.2M258.2 76l.1 2.2M258.2 76l-2.5 1.4M258.3 78.2l-2.1 1.3M258.3 78.2l-1.8 1M258.4 64.1l.2 .2M258.6 68a1.24 1.24 0 0 0-1.3 1.8l.6 1.3M258.6 64.3v3.7M258.6 64.3l1.2 .8M259 72.4l.1 .1"/>
<path d="M259.1 72.5l1.4 1.8M259.8 65.1l.2 .1M260 65.2l1.1 .8 .6 .6M260.4 68l.5 1.3M260.5 74.3l-.4 .8M260.9 69.3l.7 1.7M260.9 69.3l-3 1.8M261.5 62.3l.9 1.3M261.5 62.3l-3.1 1.8M261.6 71l-2.6 1.4M261.6 71v.1M261.6 71.1l.7 2.2"/>
<path d="M261.6 71.1l-2.5 1.4M261.7 67.7l-1 .3h-2.1M261.7 66.6v1.1M262.3 73.3l-.4 .8-1.8 1M262.3 73.3l-1.8 1M262.4 63.6l-2.6 1.5M262.4 63.6l.1 .1M262.5 63.7l1 1.9M262.5 63.7l-2.5 1.5M263.5 65.6l-1.8 1M263.5 65.6v1.1l-1.8 1M57.8 91.1l.4-.5h3.6l.4 .5"/>
<path d="M57.8 86.6l.4 .5M57.8 95.7l.4 .9M57.8 86.5v.1M57.8 91.1v.1M57.8 95.5v.2M57.8 82.1v.1M57.8 99.9h.1M57.8 99.9h.2M57.8 82.2v4.3M57.8 86.6v4.5M57.8 91.2v4.3M57.8 95.7v7.8"/>
<path d="M57.8 86.5h4.4M57.8 91.2h4.4M57.8 82.2h4.4M57.8 95.5h4.4M58.2 87.1l.5 1.1M58.2 81.1l-.4 1M58.2 87.1h3.6M58.2 96.6v.1M58.2 96.6h3.6M58.2 81.1h3.6M58.2 96.7l.5 1.8M58.2 96.7h3.6"/>
<path d="M58.2 81v.1M58.2 81h3.6M58.7 89.5l-.5 1.1M58.7 99.7l-.3 .3-.6-.1M58.7 88.2v1.3M58.7 98.5v1.2M58.7 89.5h2.6M58.7 88.2h2.6M58.7 98.5h2.6M58.7 99.7h2.6M61.3 89.5l.5 1.1M61.3 99.7a.4 .4 0 0 0 .3 .3 .4 .4 0 0 0 .4-.1h.2"/>
<path d="M61.3 88.2v1.3M61.3 98.5v1.2M61.8 96.7l-.5 1.8M61.8 81v.1M61.8 87.1l-.5 1.1M61.8 81.1l.4 1M61.8 96.6v.1M62 99.9h.2M62.2 86.6l-.4 .5M62.2 95.7l-.4 .9M62.2 86.5v.1M62.2 91.1v.1"/>
<path d="M62.2 95.5v.2M62.2 82.1v.1M62.2 99.9h.1M62.2 82.2v4.3M62.2 86.6v4.5M62.2 91.2v4.3M62.2 95.7v7.8M147.2 91.1l.7 .3 .6 .6 .6 1v1l-.2 .6-.8 1.1 .8 2.1 1 2.1M147.2 86.6l-.1 1.4 .1 3.1M147.2 86.6l-1.4 .5a4.3 4.3 0 0 0-2.1 1.1v1.3l.4 .3 .9 .6 2.2 .7M148.2 82.1l.8 1.1 .1 .5v1l-.6 1-.5 .6-.8 .3M148.2 95.7l-1.2 .9a3.2 3.2 0 0 0-1.5 2l.4 1a2.92 2.92 0 0 0 2.5 .3h1.5"/>
<path d="M149.9 99.9h.8l.8 .3 .6 .5 .5 .7 .1 .5v1l-.9 2.1a3.5 3.5 0 0 0-.7 2.3l.8 .9a2.54 2.54 0 0 0 2.3-.5l1.5-.8M176.1 83.9l-.8-.9-1.2-.7-1.3-.6-1.5-.3h-1.6l-1.3 .2-1.3 .5-1.3 .9-.9 .9v9.9M176.1 83.9v9.9l-.9 .9-1.3 .8-1.3 .6-1.3 .2h-1.6l-1.5-.3-1.3-.6-1.2-.7-.8-.9M191.1 99.9a2.62 2.62 0 0 0-2.5 3.8M192.9 95.7l-1 2.6-.8 1.6M192.9 95.7l1.2 1a3 3 0 0 1 1.4 1.9l-.4 1a2.66 2.66 0 0 1-2.5 .3h-1.5M193.8 86.6v4.5M193.8 91.1l-1.2 .8-.5 .8-.2 .6 .2 1.4 .8 1M193.8 86.6l1.5 .5a3.7 3.7 0 0 1 2 1.1v1.3a4.6 4.6 0 0 1-2.9 1.3l-.6 .3M44.1 105.1h13.3M57.4 105.1l.4 .4M57.8 106.9l.6 1.1 .3 .3"/>
<path d="M57.8 103.7l.4 1.3M57.8 103.5v.2M57.8 111.2l.9 2.7M57.8 109.5l.4 1.5M57.8 109.3v.2M57.8 112.1l.4 1.4M57.8 111.9v.2M57.8 112.1l.9 3.6M57.8 103.7v5.6M57.8 109.5v2.4M57.8 103.5h4.4M57.8 109.3h4.4"/>
<path d="M57.8 111.9h.2M58.2 105h3.6M58.2 113.5h.3M58.2 105v.2M58.2 111v.1M58.2 111h3.6M58.2 113.5v.2M58.2 105.2l.5 2.1M58.2 111.1l.5 2.3M58.2 113.7l.5 2M58.2 113.7h.4M58.2 105.2h3.6"/>
<path d="M58.2 111.1h3.6M58.4 100h3.2M58.7 115.7h.1M58.7 115.7h2.6M58.7 107.3v1M58.7 113.4v.5M58.7 107.3h2.6M58.7 108.3h2.6M58.7 113.4h2.6M58.7 113.9h2.6M61.3 115.7h.1M61.3 107.3v1"/>
<path d="M61.3 113.4v.5M61.3 113.7h.5M61.4 113.5h.4M61.8 105.2l-.5 2.1M61.8 111.1l-.5 2.3M61.8 113.7l-.5 2M61.8 105v.2M61.8 111v.1M61.8 113.5v.2M61.9 111.9h.3M62.2 106.9l-.9 1.4M62.2 103.7l-.4 1.3"/>
<path d="M62.2 103.5v.2M62.2 111.2l-.9 2.7M62.2 109.5l-.4 1.5M62.2 109.3v.2M62.2 112.1l-.4 1.4M62.2 111.9v.2M62.2 112.1l-.9 3.6M62.2 103.7v5.6M62.2 109.5v2.4M152.4 103.7l1.5 1.7 1.8 1.5M155.7 106.9l.7-.3h.8l.7 .2 .8 .6 .5 .6 .2 .6v2.4a3.4 3.4 0 0 0 .4 2.4l.9 .4a3 3 0 0 0 2-1.4l1-1.2M159.5 109.4l1.7 .9 2.5 .9"/>
<path d="M163.7 111.2l1-.8 .9-.2 .6 .1 1.1 .5 .6 .6 .2 .5M168.1 111.9l.6 1.6a4.4 4.4 0 0 0 1.1 2.2h1.4a4.9 4.9 0 0 0 1.3-2.9l.3-.7M168.2 112.1l1.4 .1 3.2-.1M172.8 111.9v.2M177.1 111.1l-.5-.4-.6-.3-1.4-.1-1.1 .6-.6 1M177.1 111.1l.2 .1M181.5 109.5l-2 .9-2.2 .8M181.5 109.5l.1 1.6a3.6 3.6 0 0 1-.3 2.3l-1.2 .5a4.9 4.9 0 0 1-2.3-2.1l-.5-.6M185.1 106.8l-1.1-.2-1.4 .4-.6 .6-.3 .6-.2 1.3M188.6 103.7l-2.2 2.3-1.1 .9M188.6 103.7l.7 1.5a2.01 2.01 0 0 1 .4 2.4l-.6 .6a2.58 2.58 0 0 1-2.4-.6l-1.6-.8"/>
<circle cx="50.6" cy="88.9" r="3"/>
</g>
<g fill="#000">
<path d="M54.5 41.3l3.3 .2-3.3 .8zM58 57.1l3.3 .6-3.3 .5zM62.2 57.7l3.3-.6v1.1zM64 42.4l3.3 .6-.3 .9zM21.7 72.7l.5 3.3h-1zM41.6 70.4l.9-.6 1.4 3.1zM148.8 67.9l.8-.7 2 2.7zM183.1 61.5l.8 .6-2.5 2.3zM53.3 91.3l3 1.4-.5 .9zM166.8 95.4l-1.3 3.1-.8-.5zM21.2 101.8h1l-.5 3.3zM40.4 116.2l3.3 .5-3.3 .5z"/>
<path d="M50.6 116.7l3.3-.5v1zM43.7 133l3.3-.5v1zM54.5 122.2l3.3 .5-3.3 .5zM58.9 132.5l3.3 .5-3.3 .5zM62.2 122.7l3.3-.5v1zM164.9 135.9l3.3-.5v1zM172.8 135.4l3.3 .5-3.3 .5z"/>
</g>
<g font-size="8.5">
<text x="212" y="181.4">S25-16H-10mm</text>
<text x="215.9" y="189.6">DD Sprocket</text>
<text x="218.5" y="199.6">am-2282</text>
</g>
<text font-size="7.3" x="216.4" y="166.2">AndyMark, Inc.</text>
<g font-size="4.2">
<text x="105.3" y="34.9">ANSI 25 SERIES ROLLER SPROCKET, 16 TOOTH</text>
<text x="105.3" y="39.1">FOR PROFILE GEOMETRY SEE CAD GEOMETRY</text>
<text x="39.9" y="43.5">15°</text>
<text x="68.1" y="59.3">.024</text>
<text x="7.7" y="62.5">.010 X 45°</text>
<text x="125.4" y="63.9">1.407</text>
<text x="11.9" y="67.6">CHAMFER</text>
<text x="20" y="92.2">.850</text>
<text x="79.5" y="105.7">#10-32 TAPPED HOLE,</text>
<text x="79.5" y="109.9">THRU TO DD BORE</text>
<text x="135.7" y="113.7">.3937</text>
<text x="27.9" y="118.4">.182</text>
<text x="135.7" y="118.8">.3915</text>
<text x="70.1" y="124.4">.115</text>
<text x="110.3" y="123.9">DD BROACH O.D.</text>
<text x="70.1" y="134.7">.485</text>
<text x="147.6" y="137.6">.2935</text>
<text x="147.6" y="132.5">.2975</text>
<text x="116.2" y="142.6">DD BROACH WIDTH</text>
<text x="268.7" y="158.1">2</text>
</g>
<text font-size="3.9" x="274.1" y="196.6">A4</text>
<g font-size="3.2">
<text x="147" y="162.2">Tumbled</text>
<text x="161.1" y="198.6">7075 Aluminum</text>
</g>
<g font-size="2.5">
<text x="14.3" y="11.1">1</text>
<text x="63.8" y="11.1">2</text>
<text x="113.8" y="11.1">3</text>
<text x="163.8" y="11.1">4</text>
<text x="213.8" y="11.1">5</text>
<text x="263.9" y="11.1">6</text>
<text x="14.3" y="206.1">1</text>
<text x="63.8" y="206.1">2</text>
</g>
<g font-size="2">
<text x="96.6" y="155.6">UNLESS OTHERWISE SPECIFIED:</text>
<text x="130.3" y="155.6">FINISH:</text>
<text x="177.3" y="155.5">DEBUR AND</text>
<text x="96.6" y="158.1">DIMENSIONS ARE IN MILLIMETERS</text>
<text x="96.6" y="160.6">SURFACE FINISH:</text>
<text x="177.3" y="158">BREAK SHARP</text>
<text x="177.3" y="160.5">EDGES</text>
<text x="208.6" y="156.9">DO NOT SCALE DRAWING</text>
<text x="249.3" y="157.1">REVISION</text>
<text x="96.6" y="163.1">TOLERANCES:</text>
<text x="98.2" y="165.6">LINEAR:</text>
<text x="98.2" y="168.1">ANGULAR:</text>
<text x="110.3" y="173">NAME</text>
<text x="126" y="172.9">SIGNATURE</text>
<text x="143.2" y="172.9">DATE</text>
<text x="195.9" y="173.2">TITLE:</text>
<text x="96.2" y="177">DRAWN</text>
<text x="112" y="177.1">PK</text>
<text x="143.6" y="176.9">9/12</text>
<text x="96.4" y="181.3">CHK'D</text>
<text x="96.4" y="185.4">APPV'D</text>
<text x="96.4" y="189.7">MFG</text>
<text x="96.6" y="194.1">Q.A</text>
<text x="151.6" y="193.5">MATERIAL:</text>
<text x="196" y="194.6">DWG NO.</text>
<text x="151.6" y="206.5">WEIGHT:</text>
<text x="196" y="206.6">SCALE:2:1</text>
<text x="240.5" y="206.6">SHEET 1 OF 1</text>
</g>
</svg>
